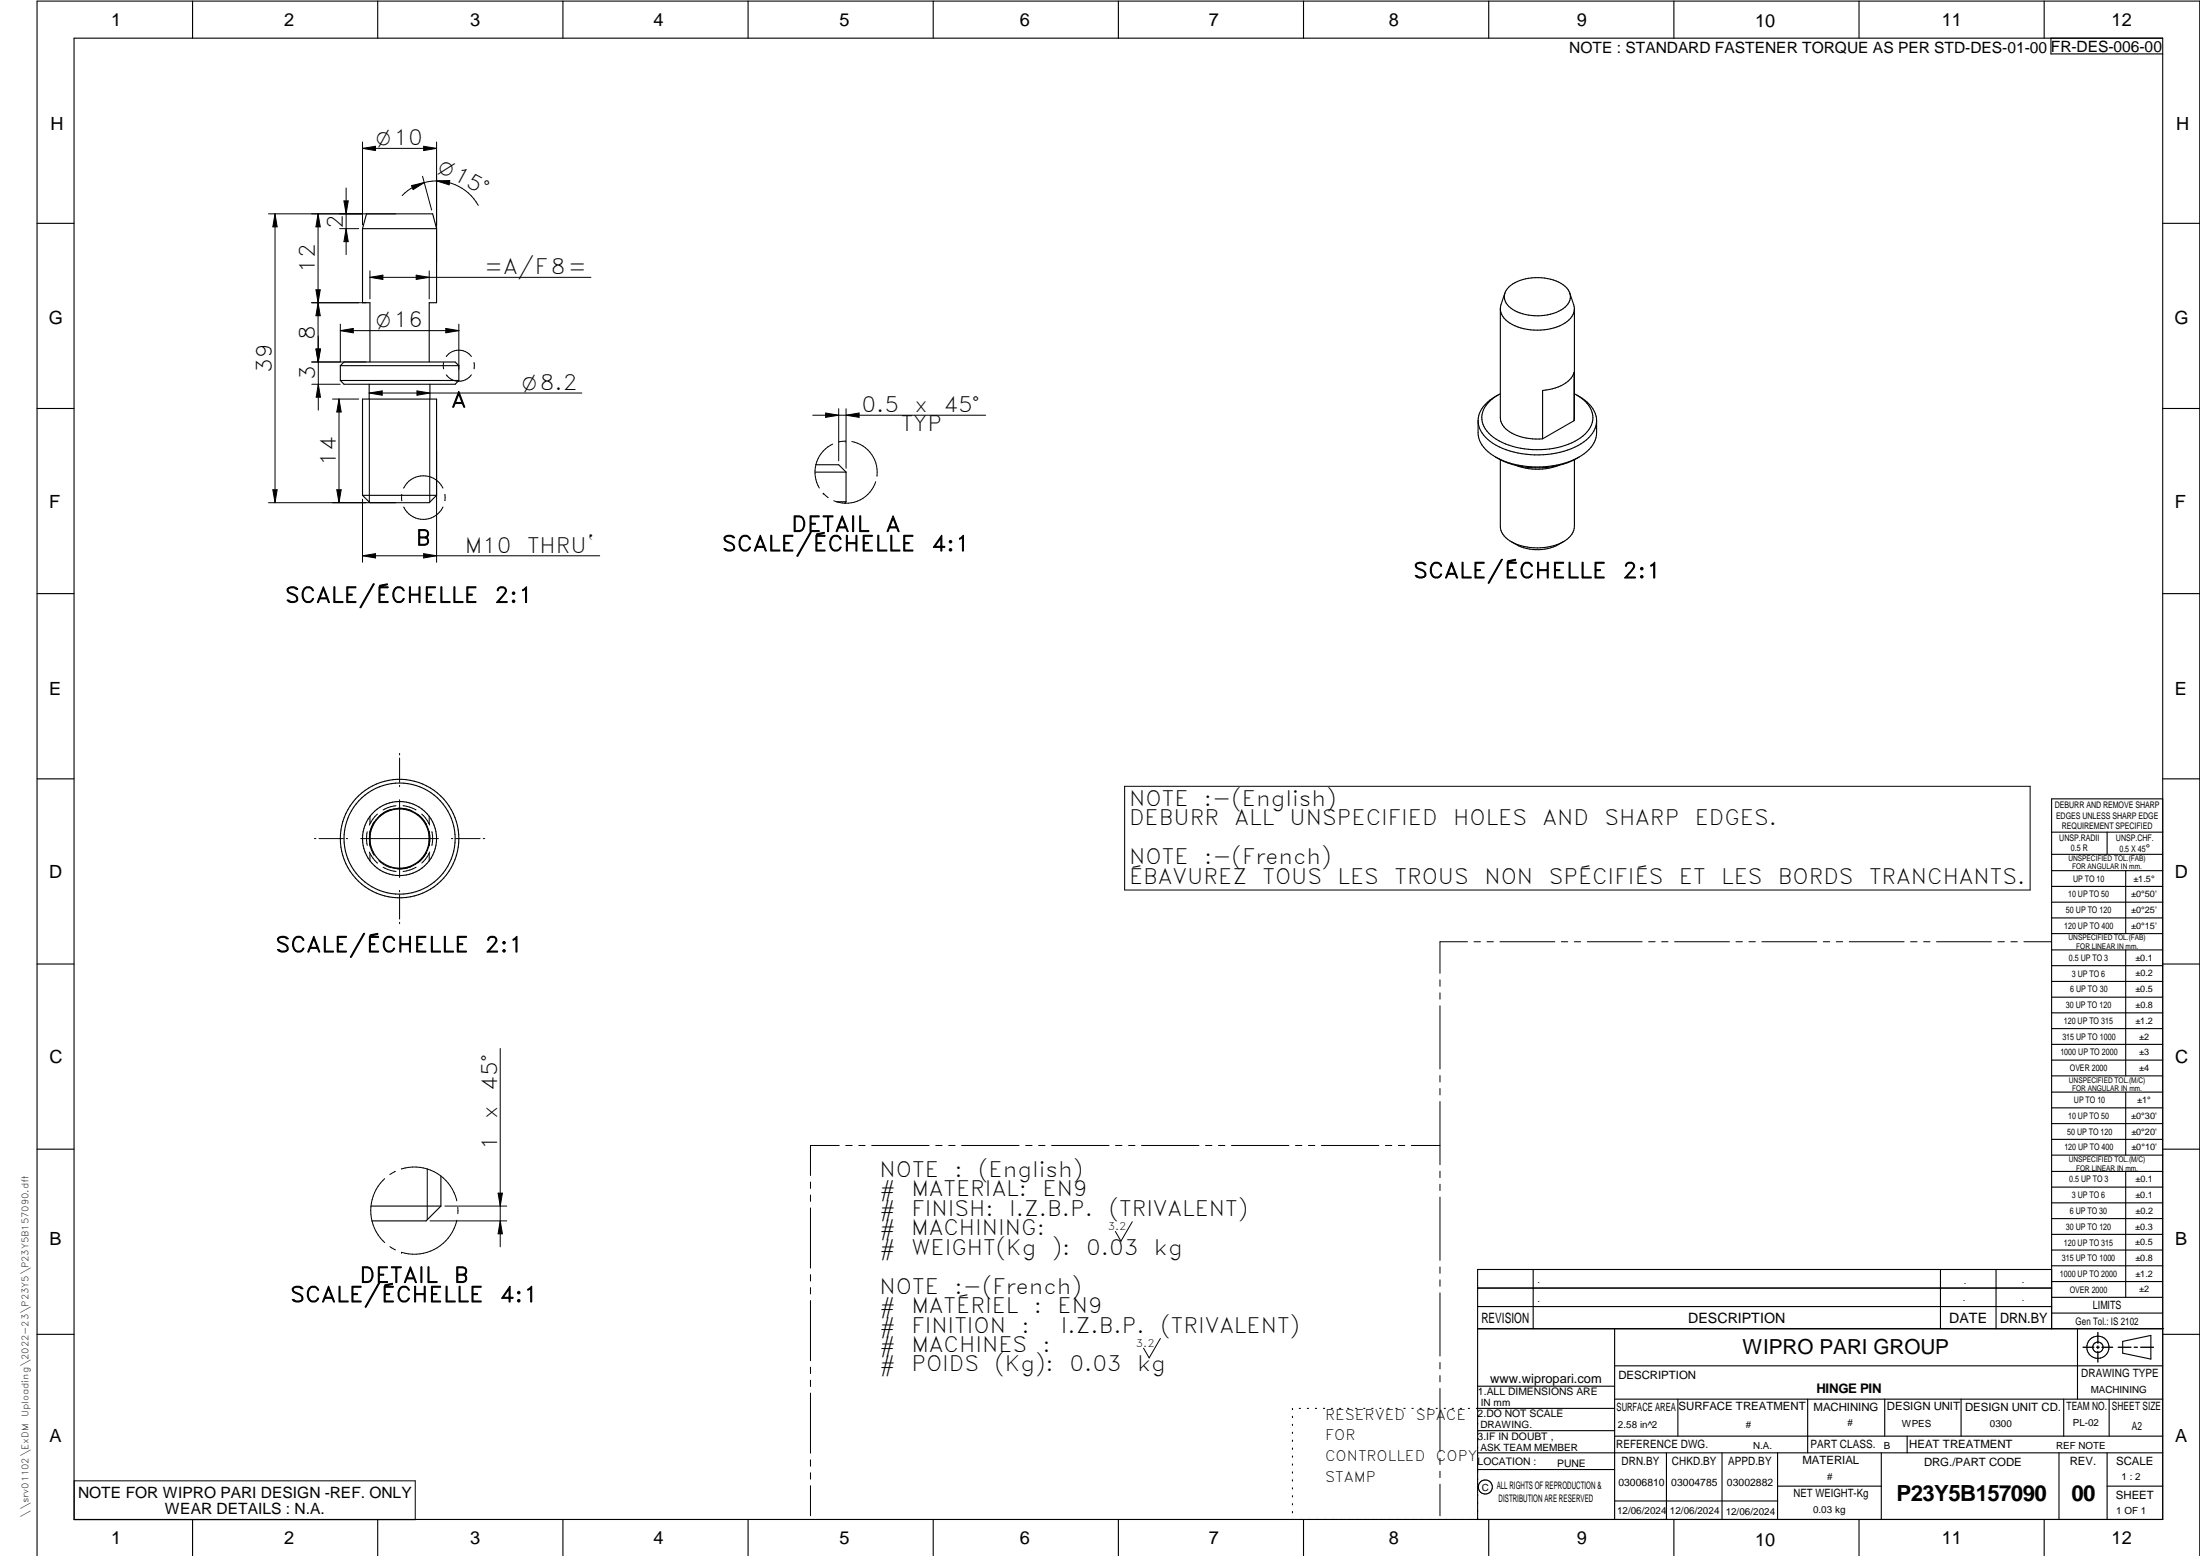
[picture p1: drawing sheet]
<svg xmlns="http://www.w3.org/2000/svg" width="594mm" height="420mm" viewBox="0 0 594 420" stroke-linecap="round" stroke-linejoin="round" font-family="sans-serif">
<g fill="none" stroke="#000" stroke-width=".3">
<path d="M20 10.3h564v400h-564zM52 .3v10M102 .3v10M152 .3v10M202 .3v10M252 .3v10M302 .3v10M352 .3v10M402 .3v10M452 .3v10M502 .3v10M552 .3v10"/>
<path d="M553.8 10.3v4.3h30.2M10 60.3h10M97.9 61.7v20h2v16M97.9 61.7h20M117.9 61.7l-1.1-4h-17.8l-1.1 4M117.9 61.7v20h-2v16M406.4 79.1l-1.1 3.2-.2 1.1M407.4 77.5a13 13 0 0 1 15.2-.2 3.6 3.6 0 0 1-.5 6.1 13.2 13.2 0 0 1-14.7-.7 3.4 3.4 0 0 1 0-5.2zM423.9 79.1l1.2 4.3M584 60.3h10M91.9 98.7l1-1h30l1 1M91.9 98.7v4"/>
<path d="M91.9 98.7h32M123.9 98.7v4M405.1 83.4v29.4a5.7 5.7 0 0 0 4.6 4.8 16.4 16.4 0 0 0 6.9 .9M425.1 83.4a5.6 5.6 0 0 1-3.9 4.6 14.9 14.9 0 0 1-14.6-1.6l-1.1-1.4-.4-1.6M425.1 83.4l-.1 30.2M10 110.3h10M91.9 102.7l1 1.1h30l1-1.1M91.9 102.7h32M99.7 103.8v4M116.1 103.8v4M404.5 106.7a8.4 8.4 0 0 0-5.4 6.9M405.1 106.3a7.6 7.6 0 0 0-4.9 7 9 9 0 0 0 6.4 6.6 23.2 23.2 0 0 0 20.2-1.7 6.1 6.1 0 0 0 2.6-8l-1.4-1.8-2.9-2.1"/>
<path d="M425 113.6l-8.4 4.9M425 113.6v-13.1a8 8 0 0 1-6.7 4.7l-1.7 .2v13.1M425.7 106.7a8.4 8.4 0 0 1 5.4 7 8.8 8.8 0 0 1-5.9 7.1 25 25 0 0 1-22-1.1 7.7 7.7 0 0 1-4.1-6.1M431.1 113.6a11.2 11.2 0 0 1-.3 5.3 12.2 12.2 0 0 1-8.3 6.2 25 25 0 0 1-19.3-2.1 7.7 7.7 0 0 1-4.1-6.1v-3.3M584 110.3h10M97.9 133.8l2 1.9h16l2-1.9M97.9 133.8h20M117.9 133.8v-26h-20v26M220.1 127.5h8.4M220.3 125.5h6.2l2 2M225.9 135.5h2.6M228.5 135.5l-.4 .4"/>
<path d="M228.5 127.5v8M403.8 123.4a23.3 23.3 0 0 0 22.7 0M420.8 125.7a16.4 16.4 0 0 1-11.4 0M425.1 124.1v18.1a5.7 5.7 0 0 1-3.9 4.6 15.5 15.5 0 0 1-14-1.2l-1.4-1.3-.6-1.6-.1-18.6M422.2 146.3a12.6 12.6 0 0 1-14.1 0M10 160.3h10M584 160.3h10M10 210.3h10M584 215.7h-30v143.1M584 210.3h10M554 230.7h30M554 224.7h30"/>
<path d="M554 235.1h30M554 239.4h30M569 224.7v6M574 235.1v17M554 243.6h30M554 247.9h30M554 252.1h30M554 256.5h30M574 256.5v34M10 260.3h10M554 260.8h30M554 265h30"/>
<path d="M554 269.3h30M554 273.5h30M554 277.7h30M584 260.3h10M554 282h30M554 286.3h30M554 290.5h30M554 294.9h30M554 299.1h30M574 294.9v17M10 310.3h10M119.1 317.6v8.1"/>
<path d="M554 303.4h30M554 307.7h30M554 311.9h30M554 316.3h30M574 316.3v34M584 310.3h10M100.2 325.7h18.9M119.1 325.7l-4 4h-14.6M554 320.5h30M554 324.8h30M554 329.1h30M554 333.3h30"/>
<path d="M554 337.5h30M399 358.8h185.3M399 352.8h155M399 347.8h155M414 342.8v16M436 358.8v51.5M524 342.8v16M539 342.8v16M554 342.8h-155v67.5M554 341.8h30M554 346.1h30M554 350.3h30"/>
<path d="M554 354.6h30M561 358.8v19M10 360.3h10M399 374.3h37M436 368.8h148M436 377.8h148M453.1 377.8v10M488.1 377.8v14.5M508.9 377.8v10M529.6 377.8v10M557.3 377.8v10M569.5 377.8v10"/>
<path d="M573.2 362.2l7.6-1.6v6.4l-7.6-1.6zM584 360.3h10M349 380.3v.3M349 382.4v.4M349 384.6v.3M349 386.7v.4M349 388.9v.3M349 391v.4M349 393.2v.3M349 395.3v.3M349 397.4v.4M349 399.6v.3"/>
<path d="M350.9 380.3h.3M353 380.3h.3M355.2 380.3h.3M357.4 380.3h.3M359.6 380.3h.3M361.7 380.3h.3M363.9 380.3h.3M366.1 380.3h.3M368.3 380.3h.3M370.4 380.3h.3M372.6 380.3h.3M374.8 380.3h.3"/>
<path d="M376.9 380.3h.4M379.1 380.3h.3M381.3 380.3h.3M383.4 380.3h.4M385.6 380.3h.4M387.8 380.3h.3M390 380.3h.3M392.1 380.3h.4M394.3 380.3h.4M396.5 380.3h.3M399 396.8h37M399 392.3h185"/>
<path d="M399 386.3h37M436 387.8h148M436 380.3h-37.3M450 392.3v18M465 392.3v18M480 392.3v18M508 392.3v18M515 387.8v4.5M556 392.3v18M569 392.3v18M52 410.3v9.8M102 410.3v9.8"/>
<path d="M152 410.3v9.8M202 410.3v9.8M252 410.3v9.8M302 410.3v9.8M349 401.7v.4M349 403.9v.3M349 406v.4M349 408.2v.3M352 410.3v9.8M402 410.3v9.8M436 405.3h44M452 410.3v9.8"/>
<path d="M480 401.3h28M502 410.3v9.8M552 410.3v9.8M569 401.3h15M10 420.1v-419.8h584v419.8"/>
<circle cx="107.9" cy="226.4" r="8"/>
<circle cx="107.9" cy="226.4" r="10"/>
<circle cx="107.9" cy="226.4" r="16"/>
<circle cx="107.9" cy="226.4" r="15"/>
<circle cx="566.5" cy="363.8" r="1.4"/>
<circle cx="566.5" cy="363.8" r="3"/>
<circle cx="401.1" cy="401.5" r="1.91"/>
</g>
<g fill="none" stroke="#000" stroke-width=".27">
<path d="M97.9 38.3v22.4M114.4 39.5l3.5 .6-3.5 .6zM117.9 38.3v32.4M72.5 57.7h34.3M74.3 57.7v78M74.3 57.7l.5 3.6h-1.1zM85.9 57.7v40M85.9 57.7l.6 3.6h-1.2zM92.9 54.3h1.1l-.5 3.4zM93.5 50.8v17.9M97.9 40.1h20M97.9 40.1l3.5-.6v1.2z"/>
<path d="M111.1 50.1l3.5-.8-3 1.9zM114.1 47.6l2.5 9.1M114.6 49.3l-2.8 1.1-1.7 1.1-1.5 1.3M114.6 49.3a12.9 12.9 0 0 1 14.6 6.2M117.9 48.9l3.5-.2-.1 1.2zM85.3 78.3h1.2l-.6 3.4zM91.7 61.7h5.2M93.5 61.7l.5 3.6h-1.1zM99.9 73.1v7.6M99.9 74.9l3.5-.6v1.2zM99.9 74.9h59.7M112.4 74.3l3.5 .6-3.5 .6z"/>
<path d="M115.9 73.1v7.6M84.2 81.7h14.6M84.2 97.7h14.6M85.4 94.3l.6 3.4 .5-3.4h-1.2l.6 3.4M85.9 81.7l.6 3.6h-1.2zM86 90.7v20M86.5 94.3l-.6 3.4M91.9 87.5v10.2M91.9 89.3l3.5-.6v1.2zM91.9 89.3h32M119.8 97.9v1.7M120.4 88.7l3.5 .6-3.5 .6z"/>
<path d="M120.5 96.3a4.2 4.2 0 0 1 6.8 0M123.9 87.5v12.2M128 97.9v1.7M84.2 103.8h7.7M86 103.8l.5 3.5h-1.1zM89.8 107.8h7.1M91.5 107.8v27.9M91.5 107.8l.6 3.5h-1.2zM99.7 106.1l3.5-.5v1.1zM99.7 106.1h57.4M99.7 107.8v27.8M112.6 105.6l3.5 .5-3.5 .6z"/>
<path d="M116.1 107.8v27.8M127.3 101.2a4.2 4.2 0 0 1-6.8 0M219.5 112.1h46.7M223 111.5l3.5 .6-3.5 .6zM224.9 119.9a8.4 8.4 0 0 0-3.7 11.9M226.5 110.4v14M228.3 119.1l-1.8 .2M228.3 119.1h.1M228.5 110.4v16M228.5 112.1l3.5-.6v1.2zM230 119.2a8.4 8.4 0 0 1 6.8 9.1M72.5 135.7h34.3"/>
<path d="M73.7 132.2h1.1l-.5 3.5zM90.9 132.2h1.2l-.6 3.5zM97.9 134.8v17M108.5 133.5v1.7M117.9 121.8v30M119.6 131.8a5.9 5.9 0 0 0-5.3-3.3 5.9 5.9 0 0 0-5.3 3.3M119.6 136.9a5.9 5.9 0 0 1-5.3 3.4 5.9 5.9 0 0 1-5.3-3.4M120.1 133.5v1.7M222.3 133.2h.1M222.3 133.2l1.3 1.1M223.6 134.3h.1M236.5 130.1a8.4 8.4 0 0 1-11.4 5.1"/>
<path d="M236.8 128.3h.1M97.9 150.1h64M97.9 150.1l3.5-.6v1.2zM114.4 149.5l3.5 .6-3.5 .6zM101.9 219.8l-1.2 1.4-.9 1.6M105.5 218.6l-1.9 .9-1.3 1M106.9 217.6l-2.2 .5-1.3 .6M107.4 218.2l1.7 .1 2 .6M107.9 215.9v21M107.9 203.4v.5M107.9 204.7v6.5M107.9 212v.4"/>
<path d="M108.8 217.6l1.9 .4 1.6 .7M112.8 219.9l1.3 1.2 1.1 1.6M113.9 219.8l1.5 1.8 .6 1.2M303.7 212.3h244.5v28h-244.5zM84.9 226.4h.4M86.1 226.4h6.6M93.5 226.4h.4M97.4 226.4h21M99.2 224.6l-.2 2.3 .2 1.4M99.8 230.1l.9 1.6 1.2 1.4M99.8 227.4l.3 1.5 .9 2M99.9 220.4v2"/>
<path d="M99.9 224.4v4M99.9 230.4v2M101 222l-.9 2-.3 1.5M102.3 232.4l1.3 1 2 .9M103.5 234.2l2.1 .9 1.4 .2M107.4 234.6h.9M111.1 234l-2 .5-1.7 .1-1.6-.3M112.4 234.2l-1.7 .7-1.8 .4M112.9 232.9l-1.4 .9-2.4 .7M112.9 232.9l-.1 .1M115.2 230.1l-1.1 1.7-1.2 1.1M115.9 224.6l.2 1"/>
<path d="M115.9 228.3a8.2 8.2 0 0 0-8.1-10 8.2 8.2 0 0 0-7.8 10.3M115.9 220.4v2M115.9 224.4v4M115.9 230.4v2M116.1 226.3a8.1 8.1 0 0 1-3.2 6.6M116.1 230.1l-.7 1.2-1.5 1.7M116.6 224.6l.2 1.8-.2 1.9M121.9 226.4h.4M123.1 226.4h6.5M130.5 226.4h.4M107.9 240.4v.4M107.9 241.7v6.5"/>
<path d="M107.9 249v.4M396.3 254.3h-7.5v8.5M398 254.3h1.8M401.5 254.3h1.8M405 254.3h14.9M421.6 254.3h1.7M425.1 254.3h1.7M428.6 254.3h14.8M445.2 254.3h1.7M448.7 254.3h1.7M452.2 254.3h14.8M468.8 254.3h1.7"/>
<path d="M472.3 254.3h1.7M475.8 254.3h14.8M492.4 254.3h1.7M495.9 254.3h1.7M499.4 254.3h14.8M515.9 254.3h1.8M519.4 254.3h1.8M522.9 254.3h14.9M539.5 254.3h1.7M543 254.3h1.7M546.5 254.3h7.4M388.8 264.6v1.7"/>
<path d="M388.8 268.1v1.7M388.8 271.6v17M135.1 283.1v53.6M388.8 290.4v1.8M388.8 293.9v1.8M388.8 297.4v17.1M103.9 318.3a11.8 11.8 0 0 0 0 17.2M106.8 316.3l-1.5 .9M108.4 315.6h.1M108.4 315.6a11.7 11.7 0 0 1 15 8.7M115.4 315.6v13.8M218.9 319.2v1.7"/>
<path d="M226.6 309.3h-7.7v8.1M228.4 309.3h1.7M231.9 309.3h1.7M235.4 309.3h15.5M252.7 309.3h1.7M256.2 309.3h1.7M259.7 309.3h15.5M277 309.3h1.7M280.5 309.3h1.7M284 309.3h15.5M301.2 309.3h1.8M304.8 309.3h1.7"/>
<path d="M308.2 309.3h15.6M325.5 309.3h1.8M329 309.3h1.8M332.5 309.3h15.6M349.8 309.3h1.8M353.3 309.3h1.7M356.8 309.3h15.5M374.1 309.3h1.7M377.6 309.3h1.7M381.1 309.3h7.7M388.8 316.3v1.7M388.8 319.8v1.7"/>
<path d="M105.3 336.6l1.5 .9M108.4 338.2h.1M116.1 329.7h20.7M120.1 325.7h16.7M123.4 329.5a11.7 11.7 0 0 1-15 8.7M123.6 326v1.7M134.5 322.2h1.2l-.6 3.5zM135.1 329.7l.6 3.5h-1.2zM218.9 322.7v1.7M218.9 326.2v16.2M305.7 329.9l-3 5.3-1.5-2.7M388.8 323.3v17"/>
<path d="M218.9 344.2v1.7M218.9 347.7v1.7M218.9 351.2v16.2M388.8 342.1v1.7M388.8 345.6v1.7M388.8 349.1v17.1M218.9 369.2v1.7M218.9 372.7v1.7M218.9 376.2v16.2M313.3 361.4l-3 5.3-1.5-2.7M388.8 367.9v1.8M388.8 371.4v1.7"/>
<path d="M388.8 374.9v17.1M20 399.9h92.1v10.5h-92.1zM218.9 394.2v1.7M218.9 397.7v1.7M388.8 393.8v1.7M388.8 397.3v1.7M218.9 401.2v8.1M388.8 400.8v8.5"/>
</g>
<path d="M566.5 359.8v2.9M562.5 363.8h2.9M566.1 363.8h.8M566.5 363.5v.7M566.5 364.9v2.9M567.6 363.8h2.9M572 363.8h3.4M576.3 363.8h.9M578.1 363.8h3.4" fill="none" stroke="#000" stroke-width=".36"/>
<g fill="#000">
<path d="M97.9 40.1l3.5-.6v1.2zM114.4 39.5l3.5 .6-3.5 .6zM92.9 54.3h1.1l-.5 3.4zM111.1 50.1l3.5-.8-3 1.9zM117.9 48.9l3.5-.2-.1 1.2zM74.3 57.7l.5 3.6h-1.1zM85.9 57.7l.6 3.6h-1.2zM85.3 78.3h1.2l-.6 3.4zM93.5 61.7l.5 3.6h-1.1zM99.9 74.9l3.5-.6v1.2zM112.4 74.3l3.5 .6-3.5 .6zM85.3 94.3h1.2l-.6 3.4z"/>
<path d="M85.9 81.7l.6 3.6h-1.2zM85.4 94.3h1.1l-.5 3.4zM91.9 89.3l3.5-.6v1.2zM120.4 88.7l3.5 .6-3.5 .6zM86 103.8l.5 3.5h-1.1zM91.5 107.8l.6 3.5h-1.2zM99.7 106.1l3.5-.5v1.1zM112.6 105.6l3.5 .5-3.5 .6zM223 111.5l3.5 .6-3.5 .6zM228.5 112.1l3.5-.6v1.2zM73.7 132.2h1.1l-.5 3.5zM90.9 132.2h1.2l-.6 3.5z"/>
<path d="M97.9 150.1l3.5-.6v1.2zM114.4 149.5l3.5 .6-3.5 .6zM135.1 329.7l.6 3.5h-1.2zM134.5 322.2h1.2l-.6 3.5z"/>
</g>
<g font-size="6">
<text x="512.1" y="405.2">P23Y5B157090</text>
<text x="559.4" y="405.2">00</text>
</g>
<g font-size="5.7">
<text x="92.6" y="61.7" transform="rotate(-90 92.6 61.7)">2</text>
<text x="85" y="73.7" transform="rotate(-90 85 73.7)">12</text>
<text x="130.9" y="74">=A/F8=</text>
<text x="85" y="91.7" transform="rotate(-90 85 91.7)">8</text>
<text x="73.4" y="100.7" transform="rotate(-90 73.4 100.7)">39</text>
<text x="85.1" y="102.7" transform="rotate(-90 85.1 102.7)">3</text>
<text x="121.9" y="110">A</text>
<text x="232.7" y="111.3">0.5</text>
<text x="247" y="111.3">x</text>
<text x="254.8" y="111.3">45°</text>
<text x="243.2" y="116.5">TYP</text>
<text x="90.7" y="125.7" transform="rotate(-90 90.7 125.7)">14</text>
<text x="213.7" y="143.6">DETAIL</text>
<text x="239.2" y="143.6">A</text>
<text x="112.3" y="147.3">B</text>
<text x="125.5" y="149.2">M10</text>
<text x="142.3" y="149.2">THRU`</text>
<text x="194.9" y="148.8">SCALE/ÉCHELLE</text>
<text x="251.5" y="148.8">4:1</text>
<text x="381.6" y="156.1">SCALE/ÉCHELLE</text>
<text x="438.2" y="156.1">2:1</text>
<text x="77" y="162.7">SCALE/ÉCHELLE</text>
<text x="133.5" y="162.7">2:1</text>
<text x="304.9" y="217.6">NOTE</text>
<text x="325.1" y="217.6">:-(English)</text>
<text x="304.9" y="222.8">DEBURR</text>
<text x="333.4" y="222.8">ALL</text>
<text x="348.3" y="222.8">UNSPECIFIED</text>
<text x="392.4" y="222.8">HOLES</text>
<text x="416.5" y="222.8">AND</text>
<text x="433.2" y="222.8">SHARP</text>
<text x="457.7" y="222.8">EDGES.</text>
<text x="304.9" y="233.3">NOTE</text>
<text x="325.1" y="233.3">:-(French)</text>
<text x="304.9" y="238.6">ÉBAVUREZ</text>
<text x="340.9" y="238.6">TOUS</text>
<text x="361.2" y="238.6">LES</text>
<text x="376.5" y="238.6">TROUS</text>
<text x="400.8" y="238.6">NON</text>
<text x="418.2" y="238.6">SPÉCIFIÉS</text>
<text x="453.4" y="238.6">ET</text>
<text x="464.8" y="238.6">LES</text>
<text x="480.1" y="238.6">BORDS</text>
<text x="504.7" y="238.6">TRANCHANTS.</text>
<text x="74.4" y="257.1">SCALE/ÉCHELLE</text>
<text x="130.9" y="257.1">2:1</text>
<text x="134.2" y="294.5" transform="rotate(-90 134.2 294.5)">45°</text>
<text x="134.2" y="302.3" transform="rotate(-90 134.2 302.3)">x</text>
<text x="134.2" y="310.4" transform="rotate(-90 134.2 310.4)">1</text>
<text x="237.5" y="317.8">NOTE</text>
<text x="257.7" y="317.8">:</text>
<text x="264.2" y="317.8">(English)</text>
<text x="237.5" y="323.1">#</text>
<text x="246.1" y="323.1">MATERIAL:</text>
<text x="281.6" y="323.1">EN9</text>
<text x="237.5" y="328.3">#</text>
<text x="246.1" y="328.3">FINISH:</text>
<text x="272.5" y="328.3">I.Z.B.P.</text>
<text x="299.4" y="328.3">(TRIVALENT)</text>
<text x="237.5" y="333.6">#</text>
<text x="246.1" y="333.6">MACHINING:</text>
<text x="237.5" y="338.8">#</text>
<text x="246.1" y="338.8">WEIGHT(Kg</text>
<text x="284" y="338.8">):</text>
<text x="293.3" y="338.8">0.03</text>
<text x="311.6" y="338.8">kg</text>
<text x="97.1" y="346.3">DETAIL</text>
<text x="122.6" y="346.3">B</text>
<text x="78.4" y="351.6">SCALE/ÉCHELLE</text>
<text x="134.9" y="351.6">4:1</text>
<text x="237.5" y="349.3">NOTE</text>
<text x="257.7" y="349.3">:-(French)</text>
<text x="237.5" y="354.6">#</text>
<text x="237.5" y="359.8">#</text>
<text x="246.1" y="359.8">FINITION</text>
<text x="246.1" y="354.6">MATÉRIEL</text>
<text x="275.9" y="359.8">:</text>
<text x="279.2" y="354.6">:</text>
<text x="285.6" y="354.6">EN9</text>
<text x="286.5" y="359.8">I.Z.B.P.</text>
<text x="313.4" y="359.8">(TRIVALENT)</text>
<text x="237.5" y="365.1">#</text>
<text x="246.1" y="365.1">MACHINES</text>
<text x="281.6" y="365.1">:</text>
<text x="237.5" y="370.3">#</text>
<text x="246.1" y="370.3">POIDS</text>
<text x="268.6" y="370.3">(Kg):</text>
<text x="288.8" y="370.3">0.03</text>
<text x="307.1" y="370.3">kg</text>
</g>
<text font-size="5.6" x="470.5" y="365.5">WIPRO PARI GROUP</text>
<g font-size="5.4">
<text x="101.6" y="39.2">O10</text>
<text x="118" y="46.1" transform="rotate(29 118 46.1)">O15°</text>
<text x="101.6" y="88.4">O16</text>
<text x="141" y="105.3">O8.2</text>
</g>
<g font-size="4.9">
<text x="30" y="7">1</text>
<text x="76.7" y="7">2</text>
<text x="127" y="7">3</text>
<text x="176.5" y="7">4</text>
<text x="226.7" y="7">5</text>
<text x="275.4" y="7">6</text>
<text x="326.4" y="7">7</text>
<text x="375" y="7">8</text>
<text x="425.8" y="7">9</text>
<text x="473.9" y="7.4">10</text>
<text x="524.3" y="7">11</text>
<text x="570.2" y="7">12</text>
<text x="13.6" y="35.2">H</text>
<text x="587.6" y="35.2">H</text>
<text x="13.2" y="87.5">G</text>
<text x="587.2" y="87.5">G</text>
<text x="13.3" y="137.1">F</text>
<text x="587.3" y="137.1">F</text>
<text x="13.3" y="187.6">E</text>
<text x="587.3" y="187.6">E</text>
<text x="13.3" y="237">D</text>
<text x="587.3" y="237">D</text>
<text x="13.4" y="287.1">C</text>
<text x="587.4" y="287.1">C</text>
<text x="13.4" y="336.3">B</text>
<text x="587.4" y="336.3">B</text>
<text x="13.4" y="389.3">A</text>
<text x="587.4" y="389.3">A</text>
<text x="30" y="417">1</text>
<text x="76.7" y="417">2</text>
<text x="127" y="417">3</text>
<text x="176.5" y="417">4</text>
<text x="226.7" y="417">5</text>
<text x="275.4" y="417">6</text>
<text x="326.4" y="417">7</text>
<text x="375" y="417">8</text>
<text x="425.8" y="417">9</text>
<text x="473.9" y="417.4">10</text>
<text x="524.3" y="417">11</text>
<text x="570.2" y="417">12</text>
</g>
<g font-size="4.2">
<text x="423.7" y="14.3">NOTE : STANDARD FASTENER TORQUE AS PER STD-DES-01-00</text>
<text x="553.8" y="14">FR-DES-006-00</text>
<text x="21.1" y="404.4">NOTE FOR WIPRO PARI DESIGN -REF. ONLY</text>
<text x="44.5" y="408.9">WEAR DETAILS : N.A.</text>
</g>
<g font-size="3.9">
<text x="357.8" y="383.4">RESERVED</text>
<text x="382.3" y="383.4">SPACE</text>
<text x="357.8" y="388.9">FOR</text>
<text x="357.8" y="394.5">CONTROLLED</text>
<text x="387.8" y="394.5">COPY</text>
<text x="357.8" y="400.1">STAMP</text>
</g>
<g font-size="3.8">
<text x="400.1" y="357.1">REVISION</text>
<text x="455.9" y="357.1">DESCRIPTION</text>
<text x="526.4" y="357.1">DATE</text>
<text x="540.1" y="357.1">DRN.BY</text>
</g>
<text font-size="3.6" x="490.5" y="376.2">HINGE PIN</text>
<text font-size="3.5" x="402.4" y="373.3">www.wipropari.com</text>
<g font-size="3.1">
<text x="565.2" y="353.5">LIMITS</text>
<text x="562" y="371.7">DRAWING TYPE</text>
<text x="437" y="372.3">DESCRIPTION</text>
<text x="436.5" y="380.9">SURFACE AREA</text>
<text x="453.3" y="380.9">SURFACE TREATMENT</text>
<text x="489.7" y="380.9">MACHINING</text>
<text x="509.5" y="380.9">DESIGN UNIT</text>
<text x="530.6" y="380.9">DESIGN UNIT CD.</text>
<text x="558" y="380.7">TEAM NO.</text>
<text x="570.3" y="380.7">SHEET SIZE</text>
<text x="575.6" y="386.1">A2</text>
<text x="436.4" y="391.1">REFERENCE DWG.</text>
<text x="437.9" y="395.5">DRN.BY</text>
<text x="451.5" y="395.5">CHKD.BY</text>
<text x="466.6" y="395.5">APPD.BY</text>
<text x="486.7" y="395.4">MATERIAL</text>
<text x="488.9" y="391">PART CLASS.</text>
<text x="515.6" y="391">HEAT TREATMENT</text>
<text x="519.6" y="395.9">DRG./PART CODE</text>
<text x="558.9" y="395.6">REV.</text>
<text x="571.4" y="395.6">SCALE</text>
<text x="484.3" y="404.3">NET WEIGHT-Kg</text>
<text x="571.4" y="404.7">SHEET</text>
</g>
<text font-size="3" x="579.5" y="230.1">°</text>
<g font-size="2.8">
<text x="299.1" y="332.1">3.2</text>
<text x="560.5" y="357.7">Gen Tol.: IS 2102</text>
<text x="306.7" y="363.6">3.2</text>
<text x="399.1" y="376.7">1.ALL DIMENSIONS ARE</text>
<text x="399" y="382.7">2.DO NOT SCALE</text>
<text x="399" y="388.7">3.IF IN DOUBT ,</text>
<text x="399" y="395.5">LOCATION :</text>
<text x="420.5" y="396">PUNE</text>
<text x="437" y="401.3">03006810</text>
<text x="451.3" y="401.2">03004785</text>
<text x="466.3" y="401.3">03002882</text>
<text x="404.2" y="402">ALL RIGHTS OF REPRODUCTION &amp;</text>
<text x="404.7" y="405.4">DISTRIBUTION ARE RESERVED</text>
</g>
<g font-size="2.7">
<text x="564.6" y="376.2">MACHINING</text>
<text x="399.9" y="379.7">IN mm</text>
<text x="399.8" y="385.7">DRAWING.</text>
<text x="436.9" y="385.5">2.58 in^2</text>
<text x="471.4" y="385.6">#</text>
<text x="498.9" y="385.1">#</text>
<text x="513.6" y="385.3">WPES</text>
<text x="537.3" y="385.2">0300</text>
<text x="559.7" y="385.2">PL-02</text>
<text x="399.8" y="391.8">ASK TEAM MEMBER</text>
<text x="473.4" y="391.2">N.A.</text>
<text x="508.7" y="391.2">B</text>
<text x="555.2" y="391.2">REF NOTE</text>
<text x="493.4" y="399.6">#</text>
<text x="572.9" y="399.8">1 : 2</text>
<text x="400.1" y="402.5">C</text>
<text x="436.7" y="408.7">12/06/2024</text>
<text x="450.9" y="408.8">12/06/2024</text>
<text x="466" y="409">12/06/2024</text>
<text x="489.6" y="408.5">0.03 kg</text>
<text x="571.5" y="408.7">1 OF 1</text>
</g>
<g font-size="2.5">
<text x="559.2" y="229.9">0.5 R</text>
<text x="572.3" y="230.1">0.5 X 45</text>
<text x="559.4" y="323.5">3 UP TO 6</text>
<text x="558.9" y="327.8">6 UP TO 30</text>
<text x="557.8" y="332">30 UP TO 120</text>
<text x="415.2" y="346.4">.</text>
<text x="530.3" y="346.6">.</text>
<text x="545.9" y="346.4">.</text>
<text x="415.2" y="351.5">.</text>
<text x="530.1" y="351.3">.</text>
<text x="545.9" y="351.4">.</text>
</g>
<g font-size="2.4">
<text x="554.9" y="218.3">DEBURR AND REMOVE SHARP</text>
<text x="555.2" y="221.1">EDGES UNLESS SHARP EDGE</text>
<text x="556.1" y="227.2">UNSP.RADII</text>
<text x="556.8" y="223.8">REQUIREMENT SPECIFIED</text>
<text x="571.4" y="227">UNSP.CHF.</text>
<text x="559.8" y="238">UP TO 10</text>
<text x="576.1" y="238.1">±1.5°</text>
<text x="558.5" y="242.3">10 UP TO 50</text>
<text x="575.5" y="242.3">±0°50'</text>
<text x="557.4" y="250.8">120 UP TO 400</text>
<text x="557.9" y="246.5">50 UP TO 120</text>
<text x="575.5" y="250.8">±0°15'</text>
<text x="575.5" y="246.6">±0°25'</text>
<text x="558.7" y="259.4">0.5 UP TO 3</text>
<text x="559.5" y="263.7">3 UP TO 6</text>
<text x="576.6" y="259.4">±0.1</text>
<text x="576.6" y="263.7">±0.2</text>
<text x="559" y="268">6 UP TO 30</text>
<text x="576.6" y="268">±0.5</text>
<text x="557.9" y="272.2">30 UP TO 120</text>
<text x="576.6" y="272.2">±0.8</text>
<text x="556.9" y="280.7">315 UP TO 1000</text>
<text x="557.3" y="276.5">120 UP TO 315</text>
<text x="576.6" y="276.5">±1.2</text>
<text x="577.7" y="280.7">±2</text>
<text x="556.4" y="284.9">1000 UP TO 2000</text>
<text x="577.6" y="285">±3</text>
<text x="558.9" y="289.2">OVER 2000</text>
<text x="577.7" y="289.3">±4</text>
<text x="560" y="297.9">UP TO 10</text>
<text x="577.1" y="297.9">±1°</text>
<text x="558.5" y="302.1">10 UP TO 50</text>
<text x="575.5" y="302.2">±0°30'</text>
<text x="557.5" y="310.6">120 UP TO 400</text>
<text x="558.2" y="306.4">50 UP TO 120</text>
<text x="575.5" y="310.6">±0°10'</text>
<text x="575.5" y="306.4">±0°20'</text>
<text x="558.8" y="319.2">0.5 UP TO 3</text>
<text x="576.6" y="323.5">±0.1</text>
<text x="576.6" y="319.3">±0.1</text>
<text x="576.7" y="327.8">±0.2</text>
<text x="576.6" y="332">±0.3</text>
<text x="556.8" y="340.6">315 UP TO 1000</text>
<text x="557.3" y="336.3">120 UP TO 315</text>
<text x="576.6" y="336.3">±0.5</text>
<text x="576.6" y="340.6">±0.8</text>
<text x="556.2" y="344.8">1000 UP TO 2000</text>
<text x="576.6" y="344.8">±1.2</text>
<text x="558.9" y="349">OVER 2000</text>
<text x="577.7" y="349">±2</text>
<text x="7.7" y="382.7" transform="rotate(-90 7.7 382.7)">Uploading\2022-23\P23Y5\P23Y5B157090.dft</text>
<text x="7.7" y="409.9" transform="rotate(-90 7.7 409.9)">\\srv01102\ExDM</text>
</g>
<g font-size="2.1">
<text x="558.6" y="232.4">UNSPECIFIED TOL.(FAB)</text>
<text x="559.5" y="234.8">FOR ANGULAR IN mm.</text>
<text x="558.6" y="254">UNSPECIFIED TOL.(FAB)</text>
<text x="560.7" y="256.3">FOR LINEAR IN mm.</text>
<text x="558.7" y="292.4">UNSPECIFIED TOL.(M/C)</text>
<text x="559.6" y="294.7">FOR ANGULAR IN mm.</text>
<text x="558.7" y="313.8">UNSPECIFIED TOL.(M/C)</text>
<text x="560.6" y="316.2">FOR LINEAR IN mm.</text>
</g>
</svg>
